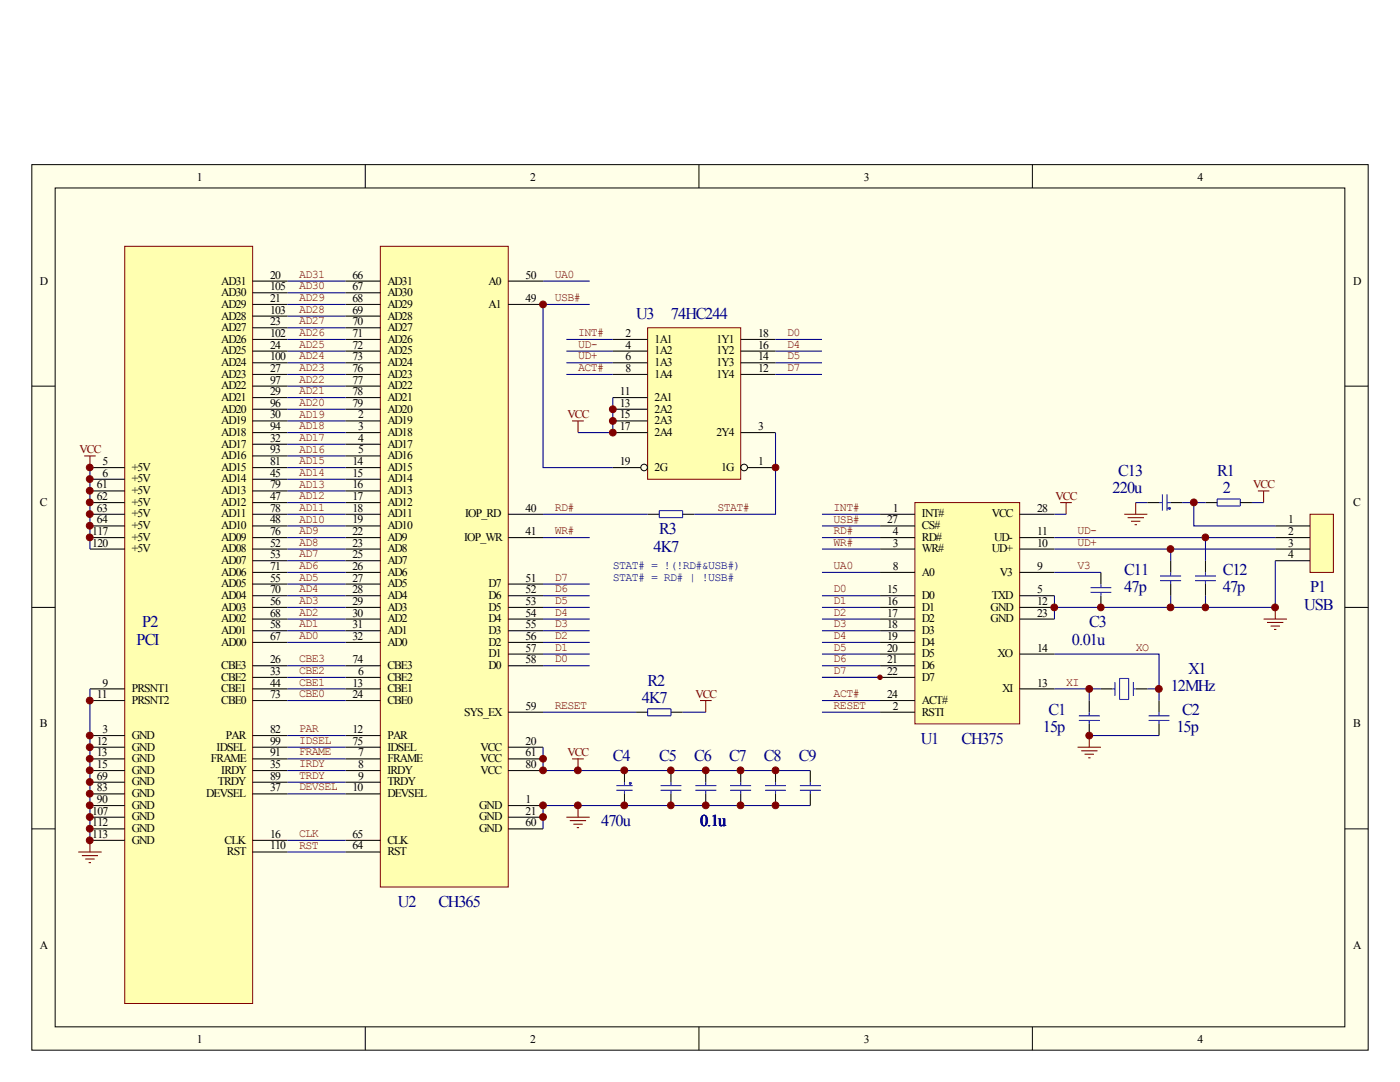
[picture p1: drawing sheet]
<svg xmlns="http://www.w3.org/2000/svg" width="279mm" height="216mm" viewBox="0 0 279 216" stroke-linecap="round" stroke-linejoin="round" font-family="sans-serif">
<path d="M6.3 32.9h266.7v176.6h-266.7z" fill="#ffffe8"/>
<g fill="none" stroke="#000" stroke-width=".2">
<path d="M6.3 32.9h266.7v176.6h-266.7zM11 37.5h257.4v167.4h-257.4zM72.9 32.9v4.6M139.5 32.9v4.6M206 32.9v4.6M6.3 77h4.7M268.4 77h4.6M6.3 121.2h4.7M268.4 121.2h4.6M6.3 165.4h4.7M268.4 165.4h4.6M72.9 204.9v4.6"/>
<path d="M139.5 204.9v4.6M206 204.9v4.6"/>
</g>
<path d="M251 98h2.3M252.2 98v2.3M224.4 102.6h4.6M225 103.3h3.3M225.7 104h1.9M226.4 104.7h.5M226.7 100.3v2.3" fill="none" stroke="#800000" stroke-width=".21"/>
<path d="M232 98.6v3.3M232.9 98.6v3.3M242.9 99.6h4.6v1.4h-4.6zM231.3 100.3h.7M232.9 101.4h.7M232.9 100.3h.7M233.4 101.2l-.2 .2 .2 .3M233.4 101.2l.2 .2M233.4 101.2v.5M233.6 101.4l-.2 .3M129.2 141.4h4.7v1.4h-4.7z" fill="none" stroke="#00f" stroke-width=".21"/>
<path d="M229 100.3h2.3M233.6 100.3h2.3M240.6 100.3h2.3M247.5 100.3h2.4M127 142.1h2.2M133.9 142.1h2.3" fill="none" stroke="#000" stroke-width=".21"/>
<path d="M24.9 49.1h25.5v151.1h-25.5z" fill="#ffffb0" stroke="#800000" stroke-width=".2"/>
<g fill="none" stroke="#000" stroke-width=".21">
<path d="M50.4 56.1h7M50.4 58.4h7M50.4 60.7h7M50.4 65.4h7M50.4 70.1h7M50.4 74.7h7M50.4 79.3h7M50.4 77h7M50.4 72.4h7M50.4 67.7h7M50.4 63.1h7M17.9 93.3h7"/>
<path d="M17.9 95.6h7M17.9 98h7M50.4 93.3h7M50.4 95.6h7M50.4 84h7M50.4 88.6h7M50.4 98h7M50.4 91h7M50.4 86.3h7M50.4 81.7h7M17.9 100.3h7M17.9 104.9h7"/>
<path d="M17.9 109.6h7M17.9 102.6h7M17.9 107.3h7M50.4 100.3h7M50.4 104.9h7M50.4 109.6h7M50.4 111.9h7M50.4 116.5h7M50.4 102.6h7M50.4 118.9h7M50.4 114.2h7M50.4 107.3h7"/>
<path d="M17.9 137.5h7M17.9 139.8h7M50.4 137.5h7M50.4 139.8h7M50.4 132.8h7M50.4 135.2h7M50.4 121.2h7M50.4 125.9h7M50.4 128.2h7M50.4 123.5h7M17.9 149.1h7M17.9 151.4h7"/>
<path d="M17.9 153.8h7M17.9 158.4h7M17.9 156.1h7M17.9 146.8h7M50.4 149.1h7M50.4 151.4h7M50.4 153.8h7M50.4 158.4h7M50.4 156.1h7M50.4 146.8h7M124.6 153.8v2.3M124.6 158.4v2.3"/>
<path d="M133.9 153.8v2.3M133.9 158.4v2.3M140.8 153.8v2.3M140.8 158.4v2.3M147.8 153.8v2.3M147.8 158.4v2.3M154.8 153.8v2.3M154.8 158.4v2.3M161.7 153.8v2.3M161.7 158.4v2.3M17.9 167.7h7M17.9 160.7h7"/>
<path d="M17.9 163.1h7M17.9 165.4h7M50.4 167.7h7M50.4 170h7"/>
</g>
<g fill="none" stroke="#800000" stroke-width=".21">
<path d="M16.8 91h2.3M17.9 91v2.3M114.2 151.4h2.3M115.4 151.4v2.4M15.6 170h4.7M16.3 170.7h3.3M17 171.4h1.9M17.7 172.1h.5M17.9 167.7v2.3M113 163.1h4.7M113.7 163.7h3.3M114.4 164.5h1.9"/>
<path d="M115.1 165.1h.5M115.4 160.7v2.4"/>
</g>
<g fill="none" stroke="#00f" stroke-width=".21">
<path d="M123 157.7h3.2M123 156.8h3.2M124.6 156.1v.7M124.6 157.7v.7M125.6 156.3l.2 .2 .2-.2M125.6 156.3h.4M125.8 156.1l-.2 .2M125.8 156.1l.2 .2M125.8 156.1v.7M131.8 157.7h4.2M131.8 156.8h4.2M133.9 156.1v.7"/>
<path d="M133.9 157.7v.7M138.8 157.7h4.2M138.8 156.8h4.2M140.8 156.1v.7M140.8 157.7v.7M145.7 157.7h4.2M145.7 156.8h4.2M147.8 156.1v.7M147.8 157.7v.7M152.7 157.7h4.1M152.7 156.8h4.1M154.8 156.1v.7"/>
<path d="M154.8 157.7v.7M159.6 157.7h4.2M159.6 156.8h4.2M161.7 156.1v.7M161.7 157.7v.7"/>
</g>
<path d="M182.6 100.3h20.9v44.1h-20.9z" fill="#ffffb0" stroke="#800000" stroke-width=".2"/>
<g fill="none" stroke="#000" stroke-width=".21">
<path d="M175.6 102.6h7M175.6 109.6h7M175.6 107.3h7M175.6 114.2h7M175.6 118.9h7M175.6 104.9h7M203.5 102.6h6.9M203.5 109.6h6.9M203.5 107.3h6.9M203.5 114.2h6.9M203.5 118.9h6.9M219.7 114.2v2.3"/>
<path d="M219.7 118.9v2.3M175.6 121.2h7M175.6 123.5h7M175.6 132.8h7M175.6 130.5h7M175.6 135.2h7M175.6 128.2h7M175.6 125.9h7M175.6 139.8h7M203.5 121.2h6.9M203.5 123.5h6.9M203.5 130.5h6.9"/>
<path d="M203.5 137.5h6.9M217.4 139.8v2.3M219.7 137.5h2.3M226.7 137.5h2.3M231.3 139.8v2.3M175.6 142.1h7M217.4 144.4v2.4M231.3 144.4v2.4"/>
</g>
<g fill="none" stroke="#00f" stroke-width=".21">
<path d="M217.6 118.2h4.2M217.6 117.3h4.2M219.7 116.5v.8M219.7 118.2v.7M222 137.5h.5M222.5 136.1v2.8M223.4 135.4h1.9v4.2h-1.9zM226.2 136.1v2.8M226.2 137.5h.5M215.3 143.8h4.2M215.3 142.8h4.2M217.4 142.1v.7"/>
<path d="M217.4 143.8v.6M229.2 143.8h4.2M229.2 142.8h4.2M231.3 142.1v.7M231.3 143.8v.6"/>
</g>
<path d="M215.1 149.1h4.6M215.8 149.8h3.2M216.5 150.5h1.8M217.2 151.2h.4M217.4 146.8v2.3" fill="none" stroke="#800000" stroke-width=".21"/>
<path d="M261.5 102.6h4.6v11.6h-4.6z" fill="#ffffb0" stroke="#800000" stroke-width=".2"/>
<path d="M254.5 104.9h7M254.5 107.3h7M254.5 109.6h7M254.5 111.9h7" fill="none" stroke="#000" stroke-width=".21"/>
<path d="M211.6 100.3h2.3M212.8 100.3v2.3M252.2 123.5h4.6M252.9 124.2h3.2M253.6 124.9h1.8M254.3 125.6h.4M254.5 121.2v2.3" fill="none" stroke="#800000" stroke-width=".21"/>
<path d="M75.9 49.1h25.5v127.9h-25.5z" fill="#ffffb0" stroke="#800000" stroke-width=".2"/>
<g fill="none" stroke="#000" stroke-width=".21">
<path d="M69 56.1h6.9M69 58.4h6.9M101.4 56.1h7M69 60.7h6.9M69 63.1h6.9M69 65.4h6.9M69 67.7h6.9M69 70.1h6.9M69 72.4h6.9M69 74.7h6.9M69 77h6.9M69 79.3h6.9"/>
<path d="M101.4 60.7h7M69 81.7h6.9M69 84h6.9M69 86.3h6.9M69 88.6h6.9M69 91h6.9M69 93.3h6.9M69 95.6h6.9M69 98h6.9M69 100.3h6.9M69 102.6h6.9M69 104.9h6.9"/>
<path d="M69 107.3h6.9M69 109.6h6.9M69 111.9h6.9M69 114.2h6.9M69 116.5h6.9M69 118.9h6.9M101.4 102.6h7M101.4 107.3h7M101.4 116.5h7M101.4 118.9h7M129.2 102.6h2.4M136.2 102.6h2.4"/>
<path d="M233.6 111.9v2.3M233.6 116.5v2.4M240.6 111.9v2.3M240.6 116.5v2.4M69 121.2h6.9M69 123.5h6.9M69 125.9h6.9M69 128.2h6.9M69 132.8h6.9M69 135.2h6.9M69 137.5h6.9M69 139.8h6.9"/>
<path d="M101.4 121.2h7M101.4 123.5h7M101.4 125.9h7M101.4 128.2h7M101.4 132.8h7M101.4 130.5h7M69 146.8h6.9M69 151.4h6.9M69 153.8h6.9M69 156.1h6.9M69 158.4h6.9M69 149.1h6.9"/>
<path d="M101.4 151.4h7M101.4 153.8h7M101.4 149.1h7M101.4 142.1h7M69 167.7h6.9M69 170h6.9M101.4 160.7h7M101.4 163.1h7M101.4 165.4h7"/>
</g>
<path d="M139.7 139.8h2.3M140.8 139.8v2.3" fill="none" stroke="#800000" stroke-width=".21"/>
<path d="M131.6 101.9h4.6v1.4h-4.6zM231.5 115.9h4.2M231.5 114.9h4.2M233.6 114.2v.7M233.6 115.9v.6M238.5 115.9h4.2M238.5 114.9h4.2M240.6 114.2v.7M240.6 115.9v.6" fill="none" stroke="#00f" stroke-width=".21"/>
<path d="M129.2 65.4h18.6v30.2h-18.6z" fill="#ffffb0" stroke="#800000" stroke-width=".2"/>
<g fill="none" stroke="#000" stroke-width=".21">
<path d="M122.3 67.7h6.9M122.3 70.1h6.9M122.3 72.4h6.9M122.3 74.7h6.9M122.3 79.3h6.9M147.8 67.7h7M147.8 70.1h7M147.8 72.4h7M147.8 74.7h7M122.3 81.7h6.9M122.3 84h6.9M122.3 86.3h6.9"/>
<path d="M122.3 93.3h5.6M147.8 86.3h7M149.2 93.3h5.6"/>
</g>
<g fill="none" stroke="#000" stroke-width=".2">
<circle cx="128.5" cy="93.3" r=".66"/>
<circle cx="148.5" cy="93.3" r=".67"/>
</g>
<path d="M114.2 84h2.3M115.4 84v2.3" fill="none" stroke="#800000" stroke-width=".21"/>
<g fill="none" stroke="#000080" stroke-width=".21">
<path d="M57.4 56.1h11.6M57.4 58.4h11.6M108.4 56.1h9.3M57.4 60.7h11.6M57.4 63.1h11.6M57.4 65.4h11.6M57.4 67.7h11.6M57.4 70.1h11.6M57.4 72.4h11.6M57.4 74.7h11.6M57.4 77h11.6M57.4 79.3h11.6"/>
<path d="M113 67.7h9.3M113 70.1h9.3M113 72.4h9.3M113 74.7h9.3M117.7 60.7h-9.3v32.6h13.9M122.3 79.3v7h-6.9M154.8 67.7h9.2M154.8 70.1h9.2M154.8 72.4h9.2M154.8 74.7h9.2M17.9 93.3v16.3M57.4 81.7h11.6"/>
<path d="M57.4 84h11.6M57.4 86.3h11.6M57.4 88.6h11.6M57.4 91h11.6M57.4 93.3h11.6M57.4 95.6h11.6M57.4 98h11.6M154.8 86.3v16.3h-16.2M57.4 100.3h11.6M57.4 102.6h11.6M57.4 114.2h11.6M57.4 118.9h11.6"/>
<path d="M57.4 109.6h11.6M57.4 107.3h11.6M57.4 104.9h11.6M57.4 116.5h11.6M57.4 111.9h11.6M108.4 102.6h20.8M108.4 118.9h9.3M108.4 107.3h9.3M108.4 116.5h9.3M164 102.6h11.6M164 114.2h11.6M164 118.9h11.6"/>
<path d="M164 109.6h11.6M164 107.3h11.6M164 104.9h11.6M210.4 102.6h2.4M210.4 114.2h9.3M210.4 109.6h44.1M210.4 107.3h44.1M210.4 118.9v4.6M226.7 100.3h2.3M233.6 109.6v2.3M233.6 118.9v2.3M235.9 100.3h4.7"/>
<path d="M238.3 100.3v4.6h16.2M240.6 107.3v4.6M240.6 118.9v2.3M249.9 100.3h2.3M254.5 111.9v9.3h-44.1M17.9 137.5v30.2M57.4 137.5h11.6M57.4 132.8h11.6M57.4 128.2h11.6M57.4 125.9h11.6M57.4 123.5h11.6M57.4 121.2h11.6"/>
<path d="M57.4 135.2h11.6M57.4 139.8h11.6M108.4 132.8h9.3M108.4 130.5h9.3M108.4 128.2h9.3M108.4 125.9h9.3M108.4 123.5h9.3M108.4 121.2h9.3M164 135.2h11.6h-11.6M164 132.8h11.6M164 130.5h11.6M164 128.2h11.6"/>
<path d="M164 125.9h11.6M164 123.5h11.6M164 121.2h11.6M164 139.8h11.6M210.4 130.5h20.9v9.3M210.4 137.5h9.3M217.4 137.5v2.3M229 137.5h2.3M57.4 146.8h11.6M57.4 151.4h11.6M57.4 149.1h11.6M57.4 153.8h11.6"/>
<path d="M57.4 156.1h11.6M57.4 158.4h11.6M108.4 149.1v4.7h53.3M108.4 142.1h18.6M136.2 142.1h4.6M164 142.1h11.6M217.4 146.8h13.9M57.4 167.7h11.6M57.4 170h11.6M161.7 160.7h-53.3v4.7"/>
</g>
<g fill="#800000" stroke="#800000" stroke-width=".2">
<circle cx="108.4" cy="60.7" r=".68"/>
<circle cx="122.3" cy="81.7" r=".68"/>
<circle cx="122.3" cy="84" r=".68"/>
<circle cx="122.3" cy="86.3" r=".68"/>
<circle cx="154.8" cy="93.3" r=".67"/>
<circle cx="233.6" cy="109.6" r=".68"/>
<circle cx="240.5" cy="107.2" r=".67"/>
<circle cx="240.5" cy="121.2" r=".67"/>
<circle cx="233.6" cy="121.2" r=".68"/>
<circle cx="210.4" cy="121.2" r=".68"/>
<circle cx="219.7" cy="121.2" r=".67"/>
<circle cx="115.3" cy="160.7" r=".68"/>
<circle cx="108.4" cy="160.7" r=".68"/>
<circle cx="108.4" cy="163" r=".68"/>
<circle cx="108.4" cy="151.4" r=".67"/>
<circle cx="108.4" cy="153.7" r=".68"/>
<circle cx="115.3" cy="153.7" r=".68"/>
<circle cx="124.6" cy="153.7" r=".68"/>
<circle cx="133.9" cy="153.7" r=".67"/>
<circle cx="140.8" cy="153.7" r=".68"/>
<circle cx="147.8" cy="153.7" r=".68"/>
<circle cx="154.8" cy="153.7" r=".68"/>
<circle cx="154.8" cy="160.7" r=".68"/>
<circle cx="147.8" cy="160.7" r=".68"/>
<circle cx="140.8" cy="160.7" r=".68"/>
<circle cx="133.9" cy="160.7" r=".67"/>
<circle cx="124.6" cy="160.7" r=".68"/>
<circle cx="17.9" cy="107.2" r=".68"/>
<circle cx="17.9" cy="104.9" r=".68"/>
<circle cx="17.9" cy="102.6" r=".68"/>
<circle cx="17.9" cy="100.2" r=".68"/>
<circle cx="17.9" cy="97.9" r=".68"/>
<circle cx="17.9" cy="95.6" r=".68"/>
<circle cx="17.9" cy="93.3" r=".67"/>
<circle cx="17.9" cy="167.7" r=".68"/>
<circle cx="17.9" cy="165.4" r=".68"/>
<circle cx="17.9" cy="163" r=".68"/>
<circle cx="17.9" cy="160.7" r=".68"/>
<circle cx="17.9" cy="158.4" r=".68"/>
<circle cx="17.9" cy="156" r=".68"/>
<circle cx="17.9" cy="153.7" r=".68"/>
<circle cx="17.9" cy="151.4" r=".67"/>
<circle cx="17.9" cy="149.1" r=".68"/>
<circle cx="17.9" cy="146.8" r=".68"/>
<circle cx="17.9" cy="139.8" r=".68"/>
<circle cx="217.4" cy="137.5" r=".68"/>
<circle cx="231.3" cy="137.5" r=".68"/>
<circle cx="217.4" cy="146.8" r=".68"/>
<circle cx="254.5" cy="121.2" r=".68"/>
<circle cx="238.3" cy="100.2" r=".68"/>
<circle cx="175.6" cy="135.1" r=".44"/>
</g>
<g font-size="3.3" fill="#000080">
<text x="127" y="63.6">U3</text>
<text x="133.9" y="63.6">74HC244</text>
<text x="223.2" y="95">C13</text>
<text x="242.9" y="95">R1</text>
<text x="222" y="98.4">220u</text>
<text x="244.1" y="98.4">2</text>
<text x="131.6" y="106.6">R3</text>
<text x="130.4" y="110.1">4K7</text>
<text x="224.4" y="114.7">C11</text>
<text x="224.4" y="118.2">47p</text>
<text x="244.1" y="114.7">C12</text>
<text x="244.1" y="118.2">47p</text>
<text x="261.5" y="118.2">P1</text>
<text x="28.4" y="125.2">P2</text>
<text x="217.4" y="125.2">C3</text>
<text x="260.3" y="121.7">USB</text>
<text x="27.2" y="128.7">PCI</text>
<text x="213.9" y="128.7">0.01u</text>
<text x="129.2" y="136.8">R2</text>
<text x="233.6" y="138">12MHz</text>
<text x="237.1" y="134.5">X1</text>
<text x="128.1" y="140.3">4K7</text>
<text x="209.3" y="142.6">C1</text>
<text x="235.9" y="142.6">C2</text>
<text x="183.8" y="148.4">U1</text>
<text x="191.9" y="148.4">CH375</text>
<text x="208.1" y="146.1">15p</text>
<text x="234.8" y="146.1">15p</text>
<text x="122.3" y="151.9">C4</text>
<text x="131.6" y="151.9">C5</text>
<text x="138.6" y="151.9">C6</text>
<text x="145.5" y="151.9">C7</text>
<text x="152.4" y="151.9">C8</text>
<text x="159.4" y="151.9">C9</text>
<text x="120" y="164.7">470u</text>
<text x="139.7" y="164.7">0.1u</text>
<text x="79.4" y="181">U2</text>
<text x="87.5" y="181">CH365</text>
</g>
<g font-size="2.3">
<text x="39.3" y="36.1">1</text>
<text x="105.8" y="36.1">2</text>
<text x="172.4" y="36.1">3</text>
<text x="239" y="36.1">4</text>
<text x="8" y="56.8">D</text>
<text x="44.2" y="56.8">AD31</text>
<text x="44.2" y="59.1">AD30</text>
<text x="53.9" y="55.6">20</text>
<text x="53.9" y="57.9">105</text>
<text x="70.4" y="55.6">66</text>
<text x="70.4" y="57.9">67</text>
<text x="77.3" y="56.8">AD31</text>
<text x="77.3" y="59.1">AD30</text>
<text x="97.5" y="56.8">A0</text>
<text x="104.9" y="55.6">50</text>
<text x="270" y="56.8">D</text>
<text x="44.2" y="61.4">AD29</text>
<text x="44.2" y="63.8">AD28</text>
<text x="53.9" y="60.2">21</text>
<text x="53.9" y="64.9">23</text>
<text x="53.9" y="62.6">103</text>
<text x="70.4" y="60.2">68</text>
<text x="70.4" y="62.6">69</text>
<text x="70.4" y="64.9">70</text>
<text x="77.3" y="61.4">AD29</text>
<text x="77.3" y="63.8">AD28</text>
<text x="97.5" y="61.4">A1</text>
<text x="104.9" y="60.2">49</text>
<text x="44.2" y="66.1">AD27</text>
<text x="44.2" y="70.7">AD25</text>
<text x="44.2" y="68.4">AD26</text>
<text x="53.9" y="69.6">24</text>
<text x="53.9" y="71.9">100</text>
<text x="53.9" y="67.2">102</text>
<text x="70.4" y="67.2">71</text>
<text x="70.4" y="69.6">72</text>
<text x="70.4" y="71.9">73</text>
<text x="77.3" y="66.1">AD27</text>
<text x="77.3" y="68.4">AD26</text>
<text x="77.3" y="70.7">AD25</text>
<text x="124.8" y="67.2">2</text>
<text x="124.8" y="69.6">4</text>
<text x="124.8" y="71.9">6</text>
<text x="130.6" y="68.4">1A1</text>
<text x="130.6" y="70.7">1A2</text>
<text x="143" y="68.4">1Y1</text>
<text x="143" y="70.7">1Y2</text>
<text x="151.3" y="67.2">18</text>
<text x="151.3" y="69.6">16</text>
<text x="151.3" y="71.9">14</text>
<text x="44.2" y="75.4">AD23</text>
<text x="44.2" y="77.7">AD22</text>
<text x="44.2" y="73">AD24</text>
<text x="53.9" y="74.2">27</text>
<text x="53.9" y="76.5">97</text>
<text x="70.4" y="74.2">76</text>
<text x="70.4" y="76.5">77</text>
<text x="77.3" y="73">AD24</text>
<text x="77.3" y="75.4">AD23</text>
<text x="77.3" y="77.7">AD22</text>
<text x="124.8" y="74.2">8</text>
<text x="130.6" y="73">1A3</text>
<text x="130.6" y="75.4">1A4</text>
<text x="143" y="73">1Y3</text>
<text x="143" y="75.4">1Y4</text>
<text x="151.3" y="74.2">12</text>
<text x="44.2" y="80">AD21</text>
<text x="44.2" y="82.3">AD20</text>
<text x="53.9" y="78.9">29</text>
<text x="53.9" y="83.5">30</text>
<text x="53.9" y="81.2">96</text>
<text x="70.4" y="78.9">78</text>
<text x="70.4" y="81.2">79</text>
<text x="71.5" y="83.5">2</text>
<text x="77.3" y="80">AD21</text>
<text x="77.3" y="82.3">AD20</text>
<text x="123.7" y="78.9">11</text>
<text x="123.7" y="81.2">13</text>
<text x="123.7" y="83.5">15</text>
<text x="130.6" y="80">2A1</text>
<text x="130.6" y="82.3">2A2</text>
<text x="44.2" y="84.7">AD19</text>
<text x="44.2" y="89.3">AD17</text>
<text x="44.2" y="87">AD18</text>
<text x="53.9" y="88.1">32</text>
<text x="53.9" y="85.8">94</text>
<text x="71.5" y="85.8">3</text>
<text x="71.5" y="88.1">4</text>
<text x="77.3" y="84.7">AD19</text>
<text x="77.3" y="87">AD18</text>
<text x="77.3" y="89.3">AD17</text>
<text x="123.7" y="85.8">17</text>
<text x="130.6" y="84.7">2A3</text>
<text x="130.6" y="87">2A4</text>
<text x="143" y="87">2Y4</text>
<text x="151.3" y="85.8">3</text>
<text x="20.5" y="92.8">5</text>
<text x="20.5" y="95.1">6</text>
<text x="26.3" y="94">+5V</text>
<text x="44.2" y="94">AD15</text>
<text x="44.2" y="91.7">AD16</text>
<text x="53.9" y="95.1">45</text>
<text x="53.9" y="92.8">81</text>
<text x="53.9" y="90.5">93</text>
<text x="70.4" y="92.8">14</text>
<text x="70.4" y="95.1">15</text>
<text x="71.5" y="90.5">5</text>
<text x="77.3" y="91.7">AD16</text>
<text x="77.3" y="94">AD15</text>
<text x="123.7" y="92.8">19</text>
<text x="130.6" y="94">2G</text>
<text x="143.9" y="94">1G</text>
<text x="151.3" y="92.8">1</text>
<text x="8" y="100.9">C</text>
<text x="19.3" y="97.5">61</text>
<text x="19.3" y="99.8">62</text>
<text x="26.3" y="96.3">+5V</text>
<text x="26.3" y="98.6">+5V</text>
<text x="26.3" y="100.9">+5V</text>
<text x="44.2" y="96.3">AD14</text>
<text x="44.2" y="100.9">AD12</text>
<text x="44.2" y="98.6">AD13</text>
<text x="53.9" y="99.8">47</text>
<text x="53.9" y="97.5">79</text>
<text x="70.4" y="97.5">16</text>
<text x="70.4" y="99.8">17</text>
<text x="77.3" y="96.3">AD14</text>
<text x="77.3" y="98.6">AD13</text>
<text x="77.3" y="100.9">AD12</text>
<text x="270" y="100.9">C</text>
<text x="18.4" y="106.8">117</text>
<text x="19.3" y="102.1">63</text>
<text x="19.3" y="104.4">64</text>
<text x="26.3" y="103.3">+5V</text>
<text x="26.3" y="105.6">+5V</text>
<text x="26.3" y="107.9">+5V</text>
<text x="44.2" y="105.6">AD10</text>
<text x="44.2" y="107.9">AD09</text>
<text x="44.2" y="103.3">AD11</text>
<text x="53.9" y="104.4">48</text>
<text x="53.9" y="106.8">76</text>
<text x="53.9" y="102.1">78</text>
<text x="70.4" y="102.1">18</text>
<text x="70.4" y="104.4">19</text>
<text x="70.4" y="106.8">22</text>
<text x="77.3" y="103.3">AD11</text>
<text x="77.3" y="105.6">AD10</text>
<text x="77.3" y="107.9">AD9</text>
<text x="92.6" y="107.9">IOP_WR</text>
<text x="92.8" y="103.3">IOP_RD</text>
<text x="104.9" y="106.8">41</text>
<text x="104.9" y="102.1">40</text>
<text x="177" y="104.4">27</text>
<text x="178.2" y="102.1">1</text>
<text x="178.2" y="106.8">4</text>
<text x="184" y="103.3">INT#</text>
<text x="184" y="107.9">RD#</text>
<text x="184" y="105.6">CS#</text>
<text x="197.9" y="103.3">VCC</text>
<text x="198.4" y="107.9">UD-</text>
<text x="207" y="106.8">11</text>
<text x="207" y="102.1">28</text>
<text x="257" y="104.4">1</text>
<text x="257" y="106.8">2</text>
<text x="18.4" y="109.1">120</text>
<text x="26.3" y="110.2">+5V</text>
<text x="44.2" y="110.2">AD08</text>
<text x="44.2" y="112.6">AD07</text>
<text x="53.9" y="109.1">52</text>
<text x="53.9" y="111.4">53</text>
<text x="53.9" y="113.7">71</text>
<text x="70.4" y="109.1">23</text>
<text x="70.4" y="111.4">25</text>
<text x="70.4" y="113.7">26</text>
<text x="77.3" y="110.2">AD8</text>
<text x="77.3" y="112.6">AD7</text>
<text x="178.2" y="109.1">3</text>
<text x="178.2" y="113.7">8</text>
<text x="184" y="110.2">WR#</text>
<text x="197.9" y="110.2">UD+</text>
<text x="207" y="113.7">9</text>
<text x="207" y="109.1">10</text>
<text x="257" y="109.1">3</text>
<text x="257" y="111.4">4</text>
<text x="44.2" y="117.2">AD05</text>
<text x="44.2" y="119.5">AD04</text>
<text x="44.2" y="114.9">AD06</text>
<text x="53.9" y="116">55</text>
<text x="53.9" y="118.4">70</text>
<text x="70.4" y="116">27</text>
<text x="70.4" y="118.4">28</text>
<text x="77.3" y="114.9">AD6</text>
<text x="77.3" y="117.2">AD5</text>
<text x="77.3" y="119.5">AD4</text>
<text x="97.5" y="117.2">D7</text>
<text x="97.5" y="119.5">D6</text>
<text x="104.9" y="116">51</text>
<text x="104.9" y="118.4">52</text>
<text x="177" y="118.4">15</text>
<text x="184" y="114.9">A0</text>
<text x="184" y="119.5">D0</text>
<text x="197.9" y="119.5">TXD</text>
<text x="199.5" y="114.9">V3</text>
<text x="207" y="118.4">5</text>
<text x="44.2" y="121.9">AD03</text>
<text x="44.2" y="124.2">AD02</text>
<text x="53.9" y="120.7">56</text>
<text x="53.9" y="125.3">58</text>
<text x="53.9" y="123">68</text>
<text x="70.4" y="120.7">29</text>
<text x="70.4" y="123">30</text>
<text x="70.4" y="125.3">31</text>
<text x="77.3" y="121.9">AD3</text>
<text x="77.3" y="124.2">AD2</text>
<text x="97.5" y="121.9">D5</text>
<text x="97.5" y="124.2">D4</text>
<text x="104.9" y="120.7">53</text>
<text x="104.9" y="123">54</text>
<text x="104.9" y="125.3">55</text>
<text x="177" y="123">17</text>
<text x="177" y="120.7">16</text>
<text x="177" y="125.3">18</text>
<text x="184" y="124.2">D2</text>
<text x="184" y="121.9">D1</text>
<text x="197.7" y="121.9">GND</text>
<text x="197.7" y="124.2">GND</text>
<text x="207" y="120.7">12</text>
<text x="207" y="123">23</text>
<text x="44.2" y="126.5">AD01</text>
<text x="44.2" y="128.8">AD00</text>
<text x="53.9" y="127.7">67</text>
<text x="70.4" y="127.7">32</text>
<text x="77.3" y="126.5">AD1</text>
<text x="77.3" y="128.8">AD0</text>
<text x="97.5" y="126.5">D3</text>
<text x="97.5" y="128.8">D2</text>
<text x="97.5" y="131.1">D1</text>
<text x="104.9" y="127.7">56</text>
<text x="104.9" y="130">57</text>
<text x="177" y="130">20</text>
<text x="177" y="127.7">19</text>
<text x="184" y="131.1">D5</text>
<text x="184" y="128.8">D4</text>
<text x="184" y="126.5">D3</text>
<text x="199.1" y="131.1">XO</text>
<text x="207" y="130">14</text>
<text x="20.5" y="137">9</text>
<text x="44.2" y="133.5">CBE3</text>
<text x="44.2" y="135.8">CBE2</text>
<text x="53.9" y="132.3">26</text>
<text x="53.9" y="134.7">33</text>
<text x="53.9" y="137">44</text>
<text x="70.4" y="132.3">74</text>
<text x="70.4" y="137">13</text>
<text x="71.5" y="134.7">6</text>
<text x="77.3" y="133.5">CBE3</text>
<text x="77.3" y="135.8">CBE2</text>
<text x="97.5" y="133.5">D0</text>
<text x="104.9" y="132.3">58</text>
<text x="177" y="132.3">21</text>
<text x="177" y="134.7">22</text>
<text x="184" y="133.5">D6</text>
<text x="184" y="135.8">D7</text>
<text x="207" y="137">13</text>
<text x="19.3" y="139.3">11</text>
<text x="26.3" y="138.1">PRSNT1</text>
<text x="26.3" y="140.5">PRSNT2</text>
<text x="44.2" y="138.1">CBE1</text>
<text x="44.2" y="140.5">CBE0</text>
<text x="53.9" y="139.3">73</text>
<text x="70.4" y="139.3">24</text>
<text x="77.3" y="138.1">CBE1</text>
<text x="77.3" y="140.5">CBE0</text>
<text x="92.6" y="142.8">SYS_EX</text>
<text x="104.9" y="141.6">59</text>
<text x="177" y="139.3">24</text>
<text x="178.2" y="141.6">2</text>
<text x="184" y="142.8">RSTI</text>
<text x="184" y="140.5">ACT#</text>
<text x="200" y="138.1">XI</text>
<text x="8" y="145.1">B</text>
<text x="19.3" y="148.6">12</text>
<text x="20.5" y="146.3">3</text>
<text x="26.3" y="149.8">GND</text>
<text x="26.3" y="147.4">GND</text>
<text x="43.2" y="149.8">IDSEL</text>
<text x="45.1" y="147.4">PAR</text>
<text x="53.9" y="148.6">99</text>
<text x="53.9" y="146.3">82</text>
<text x="70.4" y="146.3">12</text>
<text x="70.4" y="148.6">75</text>
<text x="77.3" y="147.4">PAR</text>
<text x="77.3" y="149.8">IDSEL</text>
<text x="95.9" y="149.8">VCC</text>
<text x="104.9" y="148.6">20</text>
<text x="270" y="145.1">B</text>
<text x="19.3" y="150.9">13</text>
<text x="19.3" y="155.6">69</text>
<text x="19.3" y="153.2">15</text>
<text x="26.3" y="152.1">GND</text>
<text x="26.3" y="154.4">GND</text>
<text x="42.1" y="152.1">FRAME</text>
<text x="44.2" y="154.4">IRDY</text>
<text x="53.9" y="155.6">89</text>
<text x="53.9" y="150.9">91</text>
<text x="53.9" y="153.2">35</text>
<text x="71.5" y="150.9">7</text>
<text x="71.5" y="153.2">8</text>
<text x="71.5" y="155.6">9</text>
<text x="77.3" y="152.1">FRAME</text>
<text x="77.3" y="154.4">IRDY</text>
<text x="95.9" y="152.1">VCC</text>
<text x="95.9" y="154.4">VCC</text>
<text x="104.9" y="150.9">61</text>
<text x="104.9" y="153.2">80</text>
<text x="19.3" y="157.9">83</text>
<text x="19.3" y="160.2">90</text>
<text x="26.3" y="156.7">GND</text>
<text x="26.3" y="159">GND</text>
<text x="26.3" y="161.4">GND</text>
<text x="41.1" y="159">DEVSEL</text>
<text x="43.5" y="156.7">TRDY</text>
<text x="53.9" y="157.9">37</text>
<text x="70.4" y="157.9">10</text>
<text x="77.3" y="156.7">TRDY</text>
<text x="77.3" y="159">DEVSEL</text>
<text x="95.6" y="161.4">GND</text>
<text x="104.9" y="160.2">1</text>
<text x="18.4" y="162.6">107</text>
<text x="18.4" y="164.9">112</text>
<text x="18.4" y="167.2">113</text>
<text x="26.3" y="163.7">GND</text>
<text x="26.3" y="166">GND</text>
<text x="53.9" y="167.2">16</text>
<text x="70.4" y="167.2">65</text>
<text x="95.6" y="163.7">GND</text>
<text x="95.6" y="166">GND</text>
<text x="104.9" y="162.6">21</text>
<text x="104.9" y="164.9">60</text>
<text x="26.3" y="168.4">GND</text>
<text x="44.8" y="168.4">CLK</text>
<text x="45.3" y="170.7">RST</text>
<text x="53.9" y="169.5">110</text>
<text x="70.4" y="169.5">64</text>
<text x="77.3" y="168.4">CLK</text>
<text x="77.3" y="170.7">RST</text>
<text x="8" y="189.3">A</text>
<text x="270" y="189.3">A</text>
<text x="39.3" y="208.1">1</text>
<text x="105.8" y="208.1">2</text>
<text x="172.4" y="208.1">3</text>
<text x="239" y="208.1">4</text>
</g>
<g font-size="2.3" fill="#800000">
<text x="59.7" y="57.7">AD30</text>
<text x="59.7" y="55.4">AD31</text>
<text x="110.7" y="55.4">UA0</text>
<text x="59.7" y="64.7">AD27</text>
<text x="59.7" y="62.4">AD28</text>
<text x="59.7" y="60.1">AD29</text>
<text x="110.7" y="60.1">USB#</text>
<text x="59.7" y="71.7">AD24</text>
<text x="59.7" y="69.4">AD25</text>
<text x="59.7" y="67.1">AD26</text>
<text x="115.4" y="71.7">UD+</text>
<text x="115.4" y="69.4">UD-</text>
<text x="115.4" y="67.1">INT#</text>
<text x="157.1" y="67.1">D0</text>
<text x="157.1" y="71.7">D5</text>
<text x="157.1" y="69.4">D4</text>
<text x="59.7" y="76.4">AD22</text>
<text x="59.7" y="74">AD23</text>
<text x="115.4" y="74">ACT#</text>
<text x="157.1" y="74">D7</text>
<text x="59.7" y="83.3">AD19</text>
<text x="59.7" y="81">AD20</text>
<text x="59.7" y="78.7">AD21</text>
<text x="113.2" y="83.5">VCC</text>
<text x="59.7" y="88">AD17</text>
<text x="59.7" y="85.6">AD18</text>
<text x="15.9" y="90.5">VCC</text>
<text x="59.7" y="95">AD14</text>
<text x="59.7" y="92.6">AD15</text>
<text x="59.7" y="90.3">AD16</text>
<text x="59.7" y="101.9">AD11</text>
<text x="59.7" y="99.6">AD12</text>
<text x="59.7" y="97.3">AD13</text>
<text x="110.7" y="101.9">RD#</text>
<text x="143.2" y="101.9">STAT#</text>
<text x="166.4" y="101.9">INT#</text>
<text x="210.7" y="99.8">VCC</text>
<text x="250.1" y="97.5">VCC</text>
<text x="59.7" y="106.6">AD9</text>
<text x="59.7" y="104.3">AD10</text>
<text x="110.7" y="106.6">WR#</text>
<text x="166.4" y="106.6">RD#</text>
<text x="166.4" y="104.3">USB#</text>
<text x="215.1" y="106.6">UD-</text>
<text x="59.7" y="113.5">AD6</text>
<text x="59.7" y="111.2">AD7</text>
<text x="59.7" y="108.9">AD8</text>
<text x="166.4" y="113.5">UA0</text>
<text x="166.4" y="108.9">WR#</text>
<text x="215.1" y="108.9">UD+</text>
<text x="215.1" y="113.5">V3</text>
<text x="59.7" y="118.2">AD4</text>
<text x="59.7" y="115.9">AD5</text>
<text x="110.7" y="118.2">D6</text>
<text x="110.7" y="115.9">D7</text>
<text x="166.4" y="118.2">D0</text>
<text x="59.7" y="125.2">AD1</text>
<text x="59.7" y="122.9">AD2</text>
<text x="59.7" y="120.5">AD3</text>
<text x="110.7" y="125.2">D3</text>
<text x="110.7" y="122.9">D4</text>
<text x="110.7" y="120.5">D5</text>
<text x="166.4" y="125.2">D3</text>
<text x="166.4" y="122.9">D2</text>
<text x="166.4" y="120.5">D1</text>
<text x="59.7" y="127.5">AD0</text>
<text x="110.7" y="129.8">D1</text>
<text x="110.7" y="127.5">D2</text>
<text x="166.4" y="129.8">D5</text>
<text x="166.4" y="127.5">D4</text>
<text x="226.7" y="129.8">XO</text>
<text x="59.7" y="136.8">CBE1</text>
<text x="59.7" y="134.5">CBE2</text>
<text x="59.7" y="132.2">CBE3</text>
<text x="110.7" y="132.2">D0</text>
<text x="166.4" y="134.5">D7</text>
<text x="166.4" y="132.2">D6</text>
<text x="212.8" y="136.8">XI</text>
<text x="59.7" y="139.1">CBE0</text>
<text x="110.7" y="141.4">RESET</text>
<text x="138.8" y="139.3">VCC</text>
<text x="166.4" y="141.4">RESET</text>
<text x="166.4" y="139.1">ACT#</text>
<text x="59.7" y="146.1">PAR</text>
<text x="59.7" y="148.4">IDSEL</text>
<text x="59.7" y="150.7">FRAME</text>
<text x="59.7" y="153.1">IRDY</text>
<text x="59.7" y="155.4">TRDY</text>
<text x="113.2" y="150.9">VCC</text>
<text x="59.7" y="157.7">DEVSEL</text>
<text x="59.7" y="167">CLK</text>
<text x="59.7" y="169.3">RST</text>
</g>
<g font-size="2.3" fill="#000080">
<text x="122.3" y="113.5">STAT# = !(!RD#&amp;USB#)</text>
<text x="122.3" y="115.9">STAT# = RD# | !USB#</text>
</g>
</svg>
